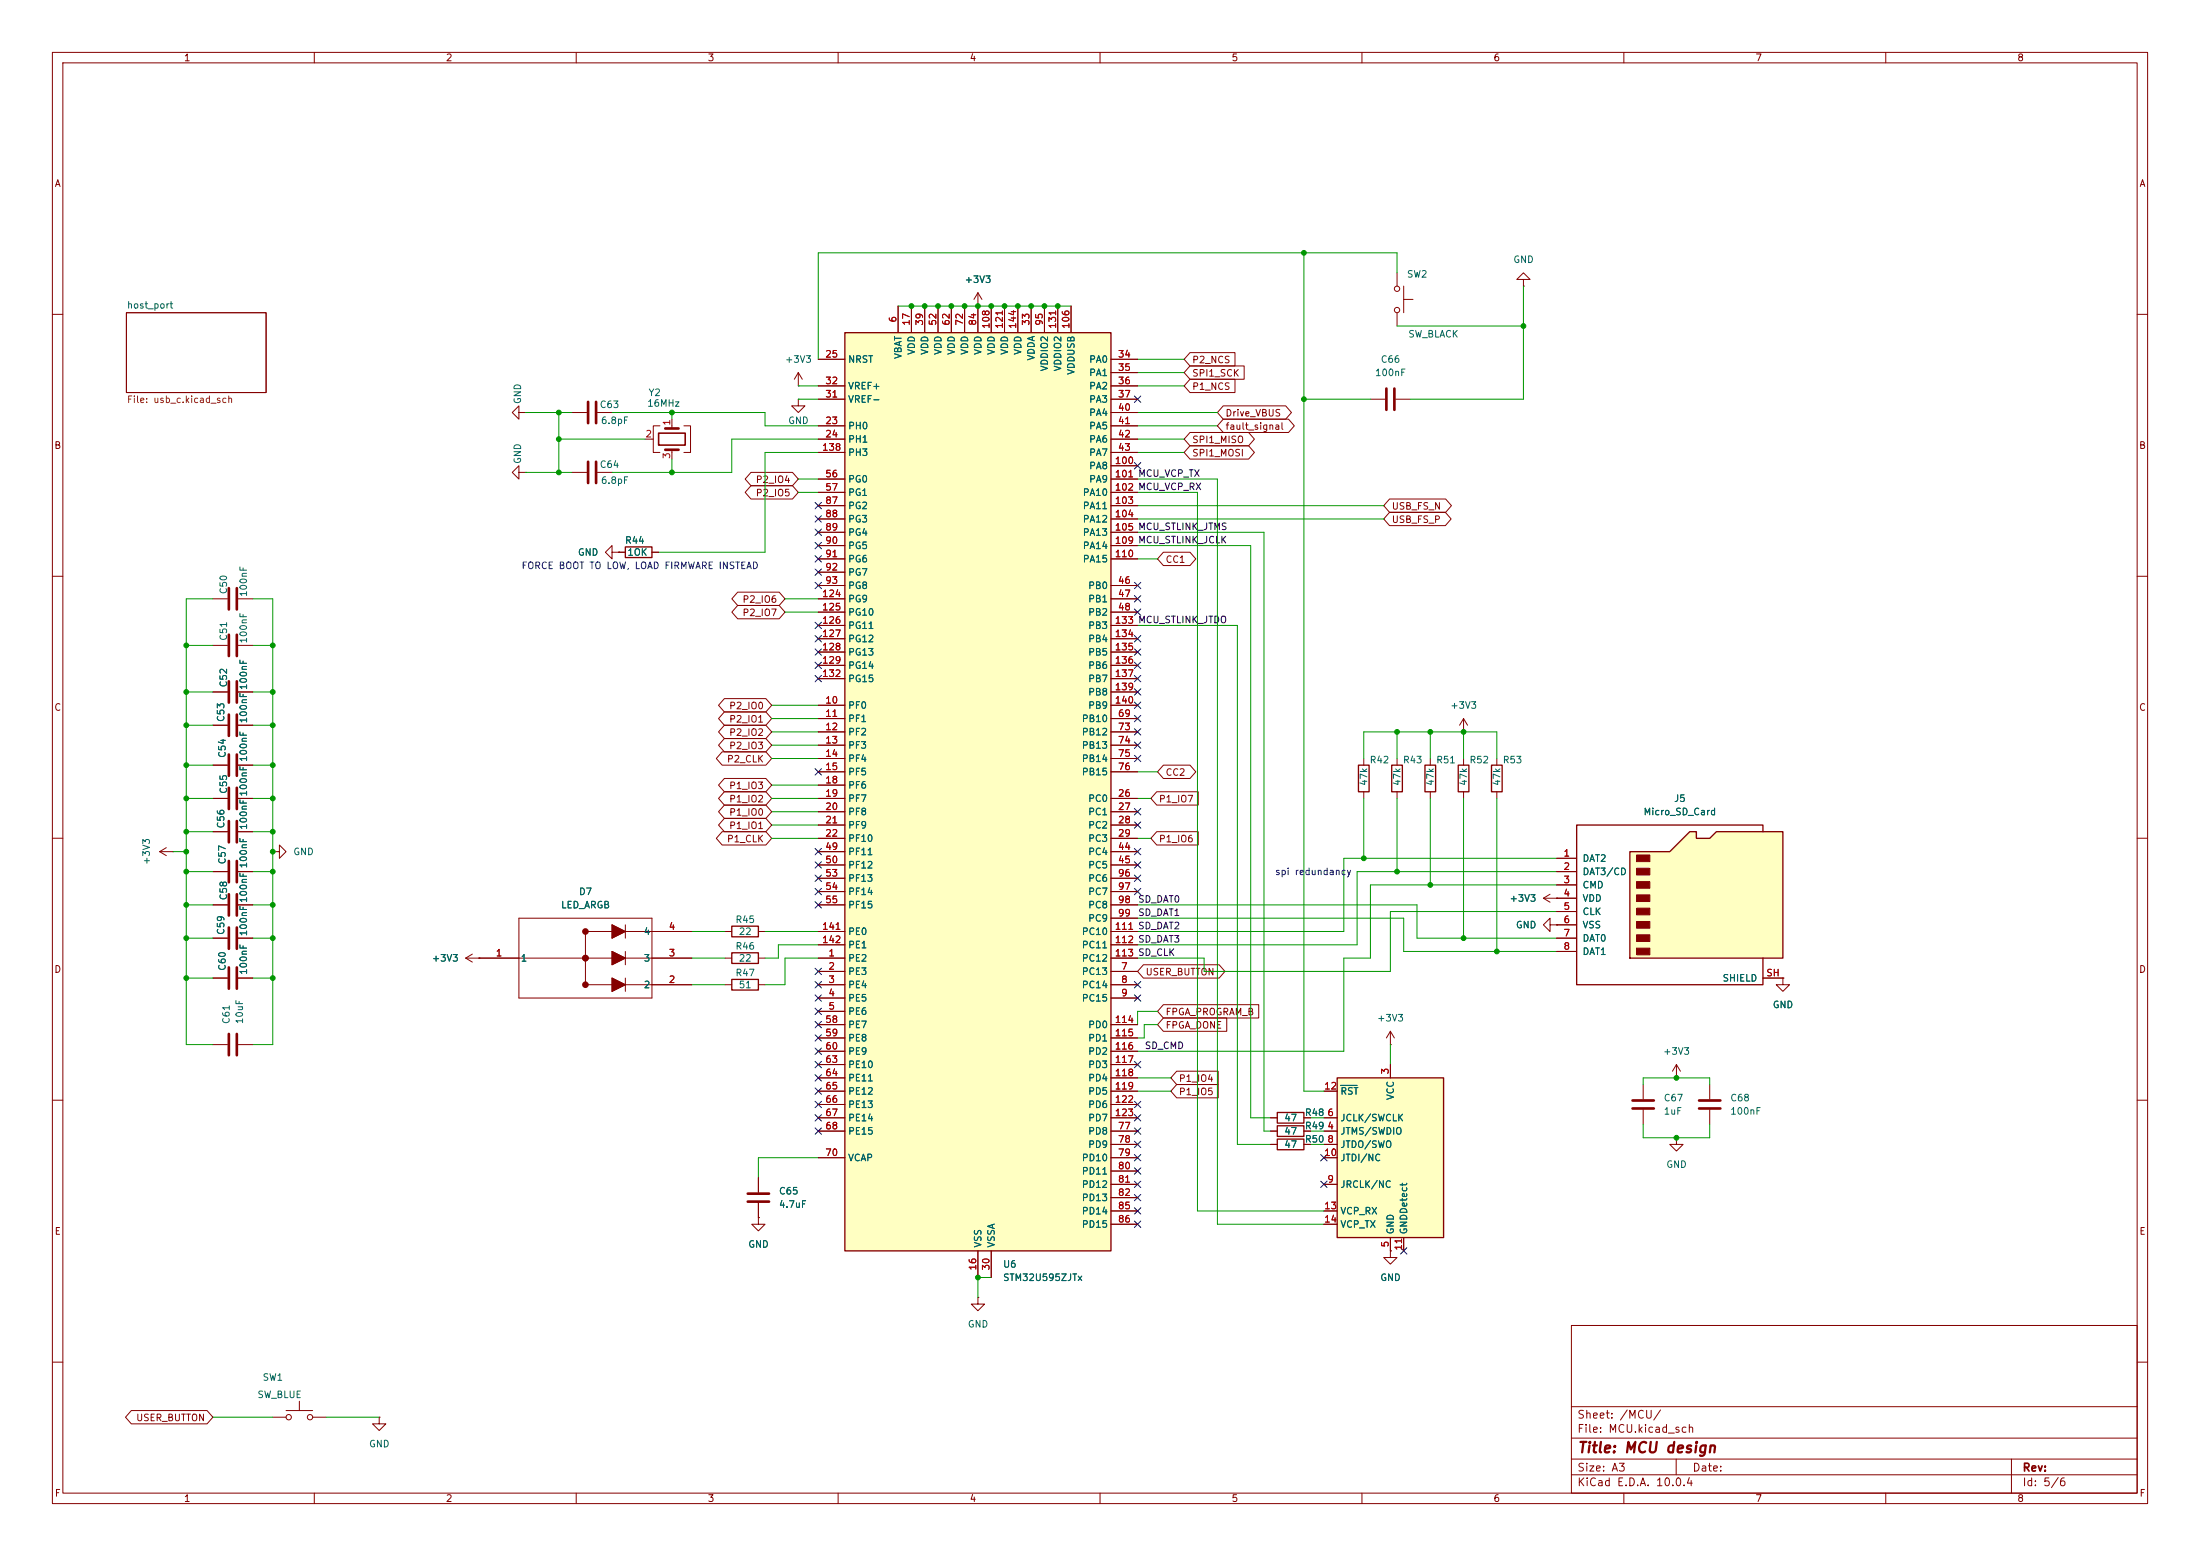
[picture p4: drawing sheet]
<svg xmlns="http://www.w3.org/2000/svg" width="420mm" height="297mm" viewBox="0 0 420 297" stroke-linecap="round" stroke-linejoin="round" font-family="sans-serif">
<g fill="none" stroke="#840000" stroke-width=".19">
<path d="M10 10h400v277h-400zM12 12h396v273h-396zM60 10v2M110 10v2M160 10v2M210 10v2M260 10v2M310 10v2M360 10v2M24.1 59.7h26.7v15.2h-26.7zM266.7 52.1v2.5M266.7 59.7v2.5"/>
<path d="M268 57.2h1.7M268 54.6v5.1M290.8 53.3h1.3l-1.3-1.2-1.2 1.2h1.2v1.3M290.8 54.6h.1M10 60h2M408 60h2M123.2 83.8h1.5M126 81.3h-1.3v5.1h1.3M128.3 80v1.8M128.3 85.9v1.7M130.6 81.3h1.2v5.1h-1.2M10 110h2"/>
<path d="M408 110h2M10 160h2M40.6 158.8h2.8M45.5 158.8h2.8M266.7 144.8v1.3M266.7 151.1v1.3M279.4 144.8v1.3M279.4 151.1v1.3M285.7 144.8v1.3M285.7 151.1v1.3M408 160h2M40.6 179.1h2.8"/>
<path d="M45.5 179.1h2.8M99.1 175.3h25.4v15.2h-25.4zM116.8 176.5l2.6 1.3-2.6 1.3zM119.4 176.5v2.6M132.1 177.8h-20.3v10.2h20.3M138.4 177.8h1.3M144.8 177.8h1.2M295.9 176.5v-1.2l-1.3 1.2 1.3 1.3v-1.3h1.3M297.2 176.5h.1M40.6 199.4h2.8M45.5 199.4h2.8M88.9 182.9l1.3 .7"/>
<path d="M88.9 182.9h43.2M90.2 182.1l-1.3 .8M91.4 182.9h.1M116.8 181.6l2.6 1.3-2.6 1.3zM116.8 186.7l2.6 1.3-2.6 1.2zM119.4 181.6v2.6M119.4 186.7v2.5M138.4 182.9h1.3M138.4 188h1.3M144.8 182.9h1.2M144.8 188h1.2M265.4 199.4h.1"/>
<path d="M265.4 196.9l-.7 1.2M265.4 196.9l.8 1.2M265.4 196.9v2.5M10 210h2M242.6 213.4h1.2M248.9 213.4h1.3M313.7 207v2.8M313.7 211.8v2.8M326.4 207v2.8M326.4 211.8v2.8M408 210h2M300 253h108v32h-108z"/>
<path d="M10 260h2M300 278.5h108M300 274.5h108M300 268.5h108M320 278.5v3M384 278.5v6.5M408 260h2M60 285v2M110 285v2M160 285v2M210 285v2M260 285v2"/>
<path d="M300 281.5h108M310 285v2M360 285v2"/>
<circle cx="266.7" cy="59.2" r=".51"/>
<circle cx="266.7" cy="55.1" r=".51"/>
</g>
<path d="M127 81.8h2.5M127 85.9h2.5M43.7 156.7v4.1M45.2 156.7v4.1M43.7 177v4.1M45.2 177v4.1M43.7 197.4v4M45.2 197.4v4M311.7 210.1h4M311.7 211.6h4M324.4 210.1h4M324.4 211.6h4" fill="none" stroke="#840000" stroke-width=".51"/>
<path d="M265.7 146.1h2v5h-2zM278.4 146.1h2v5h-2zM284.7 146.1h2.1v5h-2.1zM139.7 176.8h5.1v2h-5.1zM139.7 186.9h5.1v2.1h-5.1zM139.7 181.9h5.1v2h-5.1zM243.8 212.3h5.1v2.1h-5.1z" fill="none" stroke="#840000" stroke-width=".25"/>
<g fill="#840000" stroke="#840000" stroke-width=".51">
<circle cx="111.8" cy="177.8" r=".38"/>
<circle cx="111.8" cy="182.9" r=".38"/>
<circle cx="111.8" cy="188" r=".38"/>
</g>
<g fill="#840000" stroke="#840000" stroke-width=".19">
<path d="M116.8 176.5l2.6 1.3-2.6 1.3z"/>
<path d="M116.8 181.6l2.6 1.3-2.6 1.3z"/>
<path d="M116.8 186.7l2.6 1.3-2.6 1.2z"/>
</g>
<path d="M125.7 82.7h5.1v2.3h-5.1z" fill="none" stroke="#840000" stroke-width=".3"/>
<path d="M311.1 162.6h7.7l3.8-3.8h1.2v1.2h2.6l1.3-1.2h12.7v24.1h-29.3z" fill="#ffffc2"/>
<path d="M336.5 158.8v-1.3h-35.5v30.5h35.5v-5.1M311.1 162.6h7.7l3.8-3.8h1.2v1.2h2.6l1.3-1.2h12.7v24.1h-29.3zM243.8 214.9h5.1v2h-5.1zM243.8 217.4h5.1v2.1h-5.1z" fill="none" stroke="#840000" stroke-width=".25"/>
<g fill="#840000" stroke="#840000" stroke-width=".19">
<path d="M312.4 163.2h2.6v1.3h-2.6z"/>
<path d="M312.4 165.7h2.6v1.3h-2.6z"/>
<path d="M312.4 168.3h2.6v1.2h-2.6z"/>
<path d="M312.4 170.8h2.6v1.3h-2.6z"/>
<path d="M312.4 173.4h2.6v1.2h-2.6z"/>
<path d="M312.4 175.9h2.6v1.3h-2.6z"/>
<path d="M312.4 178.4h2.6v1.3h-2.6z"/>
<path d="M312.4 181h2.6v1.2h-2.6z"/>
</g>
<g fill="none" stroke="#840000" stroke-width=".19">
<path d="M40.6 152.4h2.8M45.5 152.4h2.8M40.6 166.4h2.8M40.6 172.7h2.8M45.5 166.4h2.8M45.5 172.7h2.8M52.1 162.6h1.2v-1.3l1.3 1.3-1.3 1.2v-1.2M52.1 162.6h.1M297.2 163.8h3.8M297.2 166.4h3.8M297.2 168.9h3.8M297.2 171.5h3.8"/>
<path d="M297.2 174h3.8M297.2 176.5h3.8M297.2 179.1h3.8M297.2 181.6h3.8M336.5 186.7h3.9M340.4 186.7v1.3h1.2l-1.2 1.2-1.3-1.2h1.3M340.4 186.7h.1M242.6 215.9h1.2M242.6 218.4h1.2M248.9 215.9h1.3M248.9 218.4h1.3M320 205.7h.1"/>
<path d="M320 217.2v1.2h1.3l-1.3 1.3-1.2-1.3h1.2M320 217.2h.1M320 203.2l-.7 1.3M320 203.2l.8 1.3M320 203.2v2.5"/>
</g>
<path d="M43.7 150.4v4M45.2 150.4v4M43.7 164.3v4.1M43.7 170.7v4.1M45.2 164.3v4.1M45.2 170.7v4.1" fill="none" stroke="#840000" stroke-width=".51"/>
<path d="M255.3 205.7h20.3v30.5h-20.3z" fill="#ffffc2"/>
<path d="M255.3 205.7h20.3v30.5h-20.3z" fill="none" stroke="#840000" stroke-width=".25"/>
<g fill="none" stroke="#840000" stroke-width=".19">
<path d="M186.7 58.4h.1M186.7 55.9l-.8 1.3M186.7 55.9l.8 1.3M186.7 55.9v2.5M30.5 162.6l1.2 .7M30.5 162.6h2.5M31.7 161.8l-1.2 .8M33 162.6h.1M294.6 171.5l1.3 .7M294.6 171.5h2.6M295.9 170.7l-1.3 .8M297.2 171.5h.1"/>
<path d="M40.6 186.7h2.8M45.5 186.7h2.8M252.7 215.9h2.6M252.7 213.4h2.6M252.7 218.4h2.6M252.7 208.3h2.6M265.4 203.2v2.5M252.7 226.1h2.6M252.7 221h2.6M252.7 231.1h2.6M252.7 233.7h2.6M265.4 238.8v1.2h1.3l-1.3 1.3-1.2-1.3h1.2"/>
<path d="M265.4 238.8h.1M265.4 236.2v2.6M268 236.2v2.6M186.7 247.6v1.3h1.3l-1.3 1.3-1.3-1.3h1.3M186.7 247.6h.1"/>
</g>
<path d="M255.9 207.2h3.2" fill="none" stroke="#006464" stroke-width=".19"/>
<path d="M43.7 184.7v4M45.2 184.7v4" fill="none" stroke="#840000" stroke-width=".51"/>
<path d="M161.3 63.5h50.8v175.3h-50.8z" fill="#ffffc2"/>
<path d="M161.3 63.5h50.8v175.3h-50.8zM119.4 104.4h5.1v2h-5.1zM259.3 146.1h2.1v5h-2.1zM272 146.1h2.1v5h-2.1z" fill="none" stroke="#840000" stroke-width=".25"/>
<g fill="none" stroke="#840000" stroke-width=".19">
<path d="M171.4 58.4v5.1M174 58.4v5.1M176.5 58.4v5.1M179.1 58.4v5.1M181.6 58.4v5.1M184.1 58.4v5.1M186.7 58.4h.1M186.7 58.4v5.1M189.2 58.4v5.1M191.8 58.4v5.1M194.3 58.4v5.1M196.8 58.4v5.1"/>
<path d="M199.4 58.4v5.1M201.9 58.4v5.1M204.5 58.4v5.1M99.1 78.7v-1.2l-1.3 1.2 1.3 1.3v-1.3h1.2M100.3 78.7h.1M109.2 78.7h2.8M114 78.7h2.8M152.4 73.7h.1M152.4 76.2v1.3h1.3l-1.3 1.2-1.3-1.2h1.3M152.4 76.2h.1M152.4 71.1l-.8 1.3M152.4 71.1l.8 1.3"/>
<path d="M152.4 71.1v2.6M156.2 68.6h5.1M156.2 76.2h5.1M156.2 73.7h5.1M212.1 68.6h5.1M212.1 76.2h5.1M212.1 73.7h5.1M212.1 71.1h5.1M212.1 78.7h5.1M227.2 69.8h10.3v2.6h-10.3l-1.1-1.3zM227.2 67.3h8.6v2.6h-8.6l-1.1-1.3zM227.2 72.4h8.6v2.5h-8.6l-1.1-1.2z"/>
<path d="M233.5 77.5h11.9l1.2 1.2-1.2 1.3h-11.9l-1.1-1.3zM261.6 76.2h2.8M266.4 76.2h2.8M99.1 90.2v-1.3l-1.3 1.3 1.3 1.2v-1.2h1.2M100.3 90.2h.1M109.2 90.2h2.8M114 90.2h2.8M143.4 92.7h7.9l1.1 1.3-1.1 1.3h-7.9l-1.1-1.3zM143.4 90.2h7.9l1.1 1.2-1.1 1.3h-7.9l-1.1-1.3zM156.2 81.3h5.1M156.2 83.8h5.1M156.2 86.4h5.1"/>
<path d="M156.2 91.4h5.1M156.2 94h5.1M156.2 96.5h5.1M156.2 99.1h5.1M212.1 81.3h5.1M212.1 83.8h5.1M212.1 86.4h5.1M212.1 91.4h5.1M212.1 94h5.1M212.1 96.5h5.1M212.1 99.1h5.1M212.1 88.9h5.1"/>
<path d="M227.2 82.5h11.2l1.1 1.3-1.1 1.3h-11.2l-1.1-1.3zM227.2 85.1h11.2l1.1 1.3-1.1 1.2h-11.2l-1.1-1.2zM233.5 80h12.5l1.1 1.3-1.1 1.3h-12.5l-1.1-1.3zM265.3 95.2h10.7l1.1 1.3-1.1 1.3h-10.7l-1.1-1.3zM265.3 97.8h10.6l1.1 1.3-1.1 1.2h-10.6l-1.1-1.2zM40.6 114.3h2.8M45.5 114.3h2.8M116.8 105.4v-1.3l-1.2 1.3 1.2 1.3v-1.3h1.3M118.1 105.4h.1M118.1 105.4h1.3M124.5 105.4h1.2M140.8 115.6h7.9l1.2 1.2-1.2 1.3h-7.9l-1.1-1.3z"/>
<path d="M140.8 113h7.9l1.2 1.3-1.2 1.3h-7.9l-1.1-1.3zM156.2 111.8h5.1M156.2 114.3h5.1M156.2 116.8h5.1M156.2 101.6h5.1M156.2 104.1h5.1M156.2 106.7h5.1M156.2 109.2h5.1M156.2 119.4h5.1M212.1 111.8h5.1M212.1 114.3h5.1M212.1 116.8h5.1"/>
<path d="M212.1 101.6h5.1M212.1 104.1h5.1M212.1 106.7h5.1M212.1 119.4h5.1M222.1 105.4h5.1l1.1 1.3-1.1 1.3h-5.1l-1.1-1.3zM40.6 132.1h2.8M40.6 123.2h2.8M40.6 138.4h2.8M45.5 132.1h2.8M45.5 123.2h2.8M45.5 138.4h2.8M138.3 135.9h7.9l1.1 1.3-1.1 1.2h-7.9l-1.1-1.2z"/>
<path d="M138.3 138.4h7.9l1.1 1.3-1.1 1.3h-7.9l-1.1-1.3zM138.3 133.3h7.9l1.1 1.3-1.1 1.3h-7.9l-1.1-1.3zM156.2 134.6h5.1M156.2 137.2h5.1M156.2 139.7h5.1M156.2 121.9h5.1M156.2 124.5h5.1M156.2 127h5.1M156.2 129.5h5.1M212.1 134.6h5.1M212.1 137.2h5.1M212.1 139.7h5.1"/>
<path d="M212.1 121.9h5.1M212.1 124.5h5.1M212.1 127h5.1M212.1 129.5h5.1M212.1 132.1h5.1M279.4 139.7h.1M279.4 137.2l-.8 1.2M279.4 137.2l.8 1.2M279.4 137.2v2.5M40.6 152.4h2.8M40.6 146.1h2.8M40.6 158.8h2.8"/>
<path d="M45.5 152.4h2.8M45.5 146.1h2.8M45.5 158.8h2.8M137.9 158.7h8.3l1.1 1.3-1.1 1.3h-8.3l-1.2-1.3zM137.9 143.5h8.3l1.1 1.3-1.1 1.3h-8.3l-1.2-1.3zM138.3 141h7.9l1.1 1.2-1.1 1.3h-7.9l-1.1-1.3zM138.3 156.2h7.9l1.1 1.3-1.1 1.3h-7.9l-1.1-1.3zM138.3 153.7h7.9l1.1 1.2-1.1 1.3h-7.9l-1.1-1.3zM138.3 148.6h7.9l1.1 1.3-1.1 1.2h-7.9l-1.1-1.2zM138.3 151.1h7.9l1.1 1.3-1.1 1.3h-7.9l-1.1-1.3zM156.2 142.2h5.1M156.2 144.8h5.1"/>
<path d="M156.2 147.3h5.1M156.2 149.9h5.1M156.2 152.4h5.1M156.2 154.9h5.1M156.2 157.5h5.1M212.1 142.2h5.1M212.1 144.8h5.1M212.1 147.3h5.1M212.1 152.4h5.1M212.1 154.9h5.1M212.1 157.5h5.1M220.8 151.1h7.9v2.6h-7.9l-1.1-1.3z"/>
<path d="M220.8 158.7h7.9v2.6h-7.9l-1.1-1.3zM222.1 146h5.1l1.1 1.3-1.1 1.3h-5.1l-1.1-1.3zM260.3 144.8v1.3M260.3 151.1v1.3M273 144.8v1.3M273 151.1v1.3M40.6 172.7h2.8M40.6 166.4h2.8M40.6 179.1h2.8M45.5 172.7h2.8M45.5 166.4h2.8M45.5 179.1h2.8"/>
<path d="M124.5 177.8h7.6M156.2 160h5.1M156.2 162.6h5.1M156.2 165.1h5.1M156.2 167.6h5.1M156.2 170.2h5.1M156.2 172.7h5.1M156.2 177.8h5.1M212.1 160h5.1M212.1 162.6h5.1M212.1 165.1h5.1M212.1 167.6h5.1"/>
<path d="M212.1 170.2h5.1M212.1 172.7h5.1M212.1 175.3h5.1M212.1 177.8h5.1M297.2 171.5h.1M297.2 176.5h.1M297.2 163.8h3.8M297.2 166.4h3.8M297.2 168.9h3.8M297.2 171.5h3.8M297.2 174h3.8M297.2 176.5h3.8"/>
<path d="M297.2 179.1h3.8M40.6 186.7h2.8M45.5 186.7h2.8M91.4 182.9h.1M91.4 182.9h7.7M124.5 182.9h7.6M124.5 188h7.6M156.2 182.9h5.1M156.2 185.4h5.1M156.2 188h5.1M156.2 190.5h5.1M156.2 193h5.1"/>
<path d="M156.2 195.6h5.1M156.2 198.1h5.1M156.2 180.3h5.1M212.1 182.9h5.1M212.1 185.4h5.1M212.1 188h5.1M212.1 190.5h5.1M212.1 195.6h5.1M212.1 198.1h5.1M212.1 180.3h5.1M218.3 184.1h14.4l1.1 1.3-1.1 1.3h-14.4l-1.1-1.3zM222.1 191.8h18.2v2.5h-18.2l-1.1-1.3z"/>
<path d="M222.1 194.3h12.1v2.6h-12.1l-1.1-1.3zM297.2 181.6h3.8M336.5 186.7h3.9M340.4 186.7h.1M156.2 200.7h5.1M156.2 203.2h5.1M156.2 205.7h5.1M156.2 208.3h5.1M156.2 210.8h5.1M156.2 213.4h5.1M156.2 215.9h5.1M212.1 200.7h5.1"/>
<path d="M212.1 203.2h5.1M212.1 205.7h5.1M212.1 208.3h5.1M212.1 210.8h5.1M212.1 213.4h5.1M212.1 215.9h5.1M212.1 218.4h5.1M224.6 207h8v2.6h-8l-1.1-1.3zM224.6 204.5h8v2.5h-8l-1.1-1.3zM242.6 213.4h1.2M242.6 215.9h1.2M242.6 218.4h1.2"/>
<path d="M248.9 213.4h1.3M248.9 215.9h1.3M248.9 218.4h1.3M252.7 208.3h2.6M252.7 213.4h2.6M252.7 215.9h2.6M252.7 218.4h2.6M265.4 203.2v2.5M144.8 232.4v1.3h1.2l-1.2 1.2-1.3-1.2h1.3M144.8 232.4h.1M144.8 224.8v2.8M144.8 229.6v2.8"/>
<path d="M156.2 221h5.1M186.7 238.8v5M189.2 238.8v5M212.1 221h5.1M212.1 223.5h5.1M212.1 226.1h5.1M212.1 228.6h5.1M212.1 231.1h5.1M212.1 233.7h5.1M252.7 221h2.6M252.7 226.1h2.6M252.7 231.1h2.6"/>
<path d="M252.7 233.7h2.6M265.4 238.8h.1M265.4 236.2v2.6M268 236.2v2.6M25.1 269.2h14.4l1.1 1.3-1.1 1.3h-14.4l-1.1-1.3zM52.1 270.5h2.5M54.6 269.2h5.1M57.1 267.5v1.7M59.7 270.5h2.5M72.4 270.5v1.3h1.3l-1.3 1.2-1.3-1.2h1.3M72.4 270.5h.1"/>
<circle cx="55.1" cy="270.5" r=".51"/>
<circle cx="59.2" cy="270.5" r=".51"/>
</g>
<g fill="none" stroke="#840000" stroke-width=".51">
<path d="M112.3 76.7v4.1M113.8 76.7v4.1M264.7 74.2v4M266.2 74.2v4M112.3 88.1v4.1M113.8 88.1v4.1M43.7 112.3v4M45.2 112.3v4M43.7 121.2v4M43.7 130v4.1M43.7 136.4v4.1M45.2 121.2v4"/>
<path d="M45.2 130v4.1M45.2 136.4v4.1M43.7 144v4.1M45.2 144v4.1M142.7 227.8h4.1M142.7 229.4h4.1"/>
</g>
<g fill="none" stroke="#009600" stroke-width=".19">
<path d="M171.4 58.4h33.1M248.9 48.3v160h3.8M266.7 52.1v-3.8h-110.5v20.3M290.8 54.6v21.6h-21.6M100.3 78.7h8.9M106.7 78.7v11.5M116.8 78.7h29.2v2.6h10.2M128.3 78.7v1.3M152.4 76.2h3.8M152.4 73.7h3.8M217.2 78.7h15.2M217.2 73.7h8.9"/>
<path d="M217.2 68.6h8.9M217.2 71.1h8.9M248.9 76.2h12.7M266.7 62.2h24.1M100.3 90.2h8.9M106.7 83.8h16.5M128.3 87.6v2.6M152.4 91.4h3.8M152.4 94h3.8M156.2 83.8h-16.5v6.4h-22.9M156.2 86.4h-10.2v19h-20.3M217.2 86.4h8.9"/>
<path d="M217.2 91.4h15.2v142.3h20.3M217.2 94h11.4v137.1h24.1M217.2 83.8h8.9M217.2 81.3h15.2M217.2 99.1h47M217.2 96.5h47M40.6 114.3h-5v85.1h5M48.3 114.3h3.8v85.1h-3.8M149.9 114.3h6.3M149.9 116.8h6.3M217.2 119.4h19v99h6.4M217.2 104.1h21.6v109.3h3.8"/>
<path d="M217.2 101.6h24.1v114.3h1.3M217.2 106.7h3.8M35.6 132.1h5M35.6 138.4h5M35.6 123.2h5M48.3 132.1h3.8M48.3 138.4h3.8M48.3 123.2h3.8M147.3 137.2h8.9M147.3 134.6h8.9M147.3 139.7h8.9M266.7 139.7v5.1"/>
<path d="M273 139.7v5.1M279.4 139.7v5.1M35.6 158.8h5M35.6 152.4h5M35.6 146.1h5M48.3 158.8h3.8M48.3 152.4h3.8M48.3 146.1h3.8M147.3 152.4h8.9M147.3 144.8h8.9M147.3 149.9h8.9M147.3 142.2h8.9"/>
<path d="M147.3 154.9h8.9M147.3 157.5h8.9M217.2 152.4h2.5M217.2 147.3h3.8M260.3 144.8v-5.1h25.4v5.1M260.3 152.4v11.4M266.7 152.4v14M273 152.4v16.5M279.4 152.4v26.7M285.7 152.4v29.2M33 162.6h2.6M35.6 179.1h5"/>
<path d="M35.6 172.7h5M35.6 166.4h5M48.3 179.1h3.8M48.3 172.7h3.8M48.3 166.4h3.8M132.1 177.8h6.3M146 177.8h10.2M147.3 160h8.9M217.2 172.7h53.3v6.4h26.7M217.2 160h2.5M217.2 175.3h50.8v6.3h29.2M297.2 174h-31.8v11.4h-35.5v-2.5h-12.7"/>
<path d="M297.2 168.9h-35.6v14h-5.1v17.8h-39.3M297.2 166.4h-38.1v13.9h-41.9M297.2 163.8h-40.7v14h-39.3M35.6 186.7h5M48.3 186.7h3.8M132.1 182.9h6.3M132.1 188h6.3M156.2 180.3h-7.6v2.6h-2.6M156.2 182.9h-6.3v5.1h-3.9M221 195.6h-2.6v2.5h-1.2M221 193h-3.8v2.6M265.4 199.4v3.8"/>
<path d="M217.2 205.7h6.3M217.2 208.3h6.3M250.2 218.4h2.5M250.2 215.9h2.5M250.2 213.4h2.5M313.7 207v-1.3h12.7v1.3M313.7 214.6v2.6h12.7v-2.6M156.2 221h-11.4v3.8M189.2 243.8h-2.5v3.8M40.6 270.5h11.5M62.2 270.5h10.2"/>
</g>
<g fill="none" stroke="#000084" stroke-width=".19">
<path d="M216.6 75.6l1.2 1.2M217.8 75.6l-1.2 1.2M155.6 95.9l1.2 1.2M155.6 98.5l1.2 1.2M156.8 95.9l-1.2 1.2M156.8 98.5l-1.2 1.2M216.6 88.3l1.2 1.2M217.8 88.3l-1.2 1.2M155.6 118.8l1.2 1.2M155.6 111.2l1.2 1.2M155.6 103.5l1.2 1.2M155.6 101l1.2 1.2"/>
<path d="M155.6 106.1l1.2 1.2M155.6 108.6l1.2 1.2M156.8 118.8l-1.2 1.2M156.8 111.2l-1.2 1.2M156.8 103.5l-1.2 1.2M156.8 101l-1.2 1.2M156.8 106.1l-1.2 1.2M156.8 108.6l-1.2 1.2M216.6 111.2l1.2 1.2M216.6 116.2l1.2 1.2M216.6 113.7l1.2 1.2M217.8 111.2l-1.2 1.2"/>
<path d="M217.8 116.2l-1.2 1.2M217.8 113.7l-1.2 1.2M155.6 128.9l1.2 1.2M155.6 123.9l1.2 1.2M155.6 126.4l1.2 1.2M155.6 121.3l1.2 1.2M156.8 128.9l-1.2 1.2M156.8 123.9l-1.2 1.2M156.8 126.4l-1.2 1.2M156.8 121.3l-1.2 1.2M216.6 121.3l1.2 1.2M216.6 123.9l1.2 1.2"/>
<path d="M216.6 131.5l1.2 1.2M216.6 126.4l1.2 1.2M216.6 128.9l1.2 1.2M216.6 136.6l1.2 1.2M216.6 139.1l1.2 1.2M216.6 134l1.2 1.2M217.8 121.3l-1.2 1.2M217.8 123.9l-1.2 1.2M217.8 131.5l-1.2 1.2M217.8 126.4l-1.2 1.2M217.8 128.9l-1.2 1.2M217.8 136.6l-1.2 1.2"/>
<path d="M217.8 139.1l-1.2 1.2M217.8 134l-1.2 1.2M155.6 146.7l1.2 1.2M156.8 146.7l-1.2 1.2M216.6 154.3l1.2 1.2M216.6 156.9l1.2 1.2M216.6 141.6l1.2 1.2M216.6 144.2l1.2 1.2M217.8 154.3l-1.2 1.2M217.8 156.9l-1.2 1.2M217.8 141.6l-1.2 1.2M217.8 144.2l-1.2 1.2"/>
<path d="M155.6 167l1.2 1.2M155.6 162l1.2 1.2M155.6 172.1l1.2 1.2M155.6 169.6l1.2 1.2M155.6 164.5l1.2 1.2M156.8 167l-1.2 1.2M156.8 162l-1.2 1.2M156.8 172.1l-1.2 1.2M156.8 169.6l-1.2 1.2M156.8 164.5l-1.2 1.2M216.6 162l1.2 1.2M216.6 169.6l1.2 1.2"/>
<path d="M216.6 167l1.2 1.2M216.6 164.5l1.2 1.2M217.8 162l-1.2 1.2M217.8 169.6l-1.2 1.2M217.8 167l-1.2 1.2M217.8 164.5l-1.2 1.2M155.6 184.8l1.2 1.2M155.6 187.4l1.2 1.2M155.6 195l1.2 1.2M155.6 192.4l1.2 1.2M155.6 189.9l1.2 1.2M155.6 197.5l1.2 1.2"/>
<path d="M156.8 187.4l-1.2 1.2M156.8 184.8l-1.2 1.2M156.8 189.9l-1.2 1.2M156.8 197.5l-1.2 1.2M156.8 195l-1.2 1.2M156.8 192.4l-1.2 1.2M216.6 189.9l1.2 1.2M216.6 187.4l1.2 1.2M217.8 189.9l-1.2 1.2M217.8 187.4l-1.2 1.2M155.6 215.3l1.2 1.2M155.6 210.2l1.2 1.2"/>
<path d="M155.6 212.8l1.2 1.2M155.6 207.7l1.2 1.2M155.6 205.1l1.2 1.2M155.6 202.6l1.2 1.2M155.6 200.1l1.2 1.2M156.8 215.3l-1.2 1.2M156.8 210.2l-1.2 1.2M156.8 212.8l-1.2 1.2M156.8 207.7l-1.2 1.2M156.8 202.6l-1.2 1.2M156.8 205.1l-1.2 1.2M156.8 200.1l-1.2 1.2"/>
<path d="M216.6 202.6l1.2 1.2M216.6 210.2l1.2 1.2M216.6 215.3l1.2 1.2M216.6 217.8l1.2 1.2M216.6 212.8l1.2 1.2M217.8 202.6l-1.2 1.2M217.8 210.2l-1.2 1.2M217.8 215.3l-1.2 1.2M217.8 217.8l-1.2 1.2M217.8 212.8l-1.2 1.2M216.6 228l1.2 1.2M216.6 225.5l1.2 1.2"/>
<path d="M216.6 230.5l1.2 1.2M216.6 233.1l1.2 1.2M216.6 222.9l1.2 1.2M216.6 220.4l1.2 1.2M217.8 228l-1.2 1.2M217.8 225.5l-1.2 1.2M217.8 230.5l-1.2 1.2M217.8 233.1l-1.2 1.2M217.8 222.9l-1.2 1.2M217.8 220.4l-1.2 1.2M252.1 220.4l1.2 1.2M252.1 225.5l1.2 1.2"/>
<path d="M253.3 220.4l-1.2 1.2M253.3 225.5l-1.2 1.2M267.4 238.2l1.2 1.2M268.6 238.2l-1.2 1.2"/>
</g>
<path d="M255.9 207.2h3.2" fill="none" stroke="#006464" stroke-width=".19"/>
<g fill="#009600" stroke="#009600" stroke-width=".19">
<circle cx="248.9" cy="76.2" r=".46"/>
<circle cx="248.9" cy="48.3" r=".46"/>
<circle cx="290.8" cy="62.2" r=".46"/>
<circle cx="266.7" cy="166.4" r=".46"/>
<circle cx="279.4" cy="179.1" r=".46"/>
<circle cx="273" cy="168.9" r=".46"/>
<circle cx="320" cy="205.7" r=".46"/>
<circle cx="320" cy="217.2" r=".46"/>
<circle cx="285.7" cy="181.6" r=".46"/>
<circle cx="279.4" cy="139.7" r=".46"/>
<circle cx="273" cy="139.7" r=".46"/>
<circle cx="260.3" cy="163.8" r=".46"/>
<circle cx="266.7" cy="139.7" r=".46"/>
<circle cx="179.1" cy="58.4" r=".46"/>
<circle cx="181.6" cy="58.4" r=".46"/>
<circle cx="184.1" cy="58.4" r=".46"/>
<circle cx="199.4" cy="58.4" r=".46"/>
<circle cx="194.3" cy="58.4" r=".46"/>
<circle cx="196.8" cy="58.4" r=".46"/>
<circle cx="201.9" cy="58.4" r=".46"/>
<circle cx="191.8" cy="58.4" r=".46"/>
<circle cx="186.7" cy="58.4" r=".46"/>
<circle cx="189.2" cy="58.4" r=".46"/>
<circle cx="174" cy="58.4" r=".46"/>
<circle cx="176.5" cy="58.4" r=".46"/>
<circle cx="186.7" cy="243.8" r=".46"/>
<circle cx="52.1" cy="138.4" r=".46"/>
<circle cx="106.7" cy="78.7" r=".46"/>
<circle cx="106.7" cy="83.8" r=".46"/>
<circle cx="106.7" cy="90.2" r=".46"/>
<circle cx="35.6" cy="123.2" r=".46"/>
<circle cx="35.6" cy="132.1" r=".46"/>
<circle cx="52.1" cy="146.1" r=".46"/>
<circle cx="52.1" cy="152.4" r=".46"/>
<circle cx="52.1" cy="132.1" r=".46"/>
<circle cx="52.1" cy="158.8" r=".46"/>
<circle cx="35.6" cy="138.4" r=".46"/>
<circle cx="52.1" cy="123.2" r=".46"/>
<circle cx="128.3" cy="90.2" r=".46"/>
<circle cx="128.3" cy="78.7" r=".46"/>
<circle cx="35.6" cy="146.1" r=".46"/>
<circle cx="35.6" cy="152.4" r=".46"/>
<circle cx="35.6" cy="172.7" r=".46"/>
<circle cx="35.6" cy="166.4" r=".46"/>
<circle cx="52.1" cy="162.6" r=".46"/>
<circle cx="52.1" cy="166.4" r=".46"/>
<circle cx="52.1" cy="172.7" r=".46"/>
<circle cx="35.6" cy="162.6" r=".46"/>
<circle cx="35.6" cy="158.8" r=".46"/>
<circle cx="35.6" cy="179.1" r=".46"/>
<circle cx="35.6" cy="186.7" r=".46"/>
<circle cx="52.1" cy="186.7" r=".46"/>
<circle cx="52.1" cy="179.1" r=".46"/>
</g>
<text font-size="2" fill="#840000" x="301" y="277.8">Title: MCU design</text>
<g font-size="1.5" fill="#840000">
<text x="301" y="273.8">File: MCU.kicad_sch</text>
<text x="301" y="271.1">Sheet: /MCU/</text>
<text x="301" y="281.2">Size: A3</text>
<text x="323" y="281.2">Date:</text>
<text x="386" y="281.2">Rev:</text>
<text x="301" y="284">KiCad E.D.A. 10.0.4</text>
<text x="386" y="284">Id: 5/6</text>
</g>
<g font-size="1.3" fill="#840000">
<text x="35" y="12">1</text>
<text x="85" y="12">2</text>
<text x="135" y="12">3</text>
<text x="185" y="12">4</text>
<text x="235" y="12">5</text>
<text x="285" y="12">6</text>
<text x="335" y="12">7</text>
<text x="385" y="12">8</text>
<text x="10.3" y="36">A</text>
<text x="408.3" y="36">A</text>
<text x="227.5" y="69.6">P2_NCS</text>
<text x="227.5" y="72.2">SPI1_SCK</text>
<text x="227.5" y="74.7">P1_NCS</text>
<text x="233.8" y="82.3">fault_signal</text>
<text x="233.8" y="79.8">Drive_VBUS</text>
<text x="10.3" y="86">B</text>
<text x="227.5" y="84.9">SPI1_MISO</text>
<text x="227.5" y="87.4">SPI1_MOSI</text>
<text x="408.2" y="86">B</text>
<text x="144.2" y="95">P2_IO5</text>
<text x="144.2" y="92.5">P2_IO4</text>
<text x="265.6" y="97.6">USB_FS_N</text>
<text x="265.6" y="100.1">USB_FS_P</text>
<text x="222.4" y="107.7">CC1</text>
<text x="141.6" y="117.9">P2_IO7</text>
<text x="141.6" y="115.4">P2_IO6</text>
<text x="10.3" y="136">C</text>
<text x="139.1" y="135.7">P2_IO0</text>
<text x="408.2" y="136">C</text>
<text x="139.1" y="143.3">P2_IO3</text>
<text x="139.1" y="138.2">P2_IO1</text>
<text x="139.1" y="140.8">P2_IO2</text>
<text x="138.7" y="145.8">P2_CLK</text>
<text x="222.4" y="148.4">CC2</text>
<text x="139.1" y="150.9">P1_IO3</text>
<text x="139.1" y="153.5">P1_IO2</text>
<text x="221.1" y="153.5">P1_IO7</text>
<text x="138.7" y="161.1">P1_CLK</text>
<text x="139.1" y="158.5">P1_IO1</text>
<text x="139.1" y="156">P1_IO0</text>
<text x="221.1" y="161.1">P1_IO6</text>
<text x="10.3" y="186">D</text>
<text x="408.2" y="186">D</text>
<text x="218.6" y="186.5">USER_BUTTON</text>
<text x="222.4" y="194.1">FPGA_PROGRAM_B</text>
<text x="222.4" y="196.6">FPGA_DONE</text>
<text x="224.9" y="209.3">P1_IO5</text>
<text x="224.9" y="206.8">P1_IO4</text>
<text x="10.3" y="236">E</text>
<text x="408.3" y="236">E</text>
<text x="25.9" y="271.6">USER_BUTTON</text>
<text x="10.3" y="286">F</text>
<text x="35" y="287">1</text>
<text x="85" y="287">2</text>
<text x="135" y="287">3</text>
<text x="185" y="287">4</text>
<text x="235" y="287">5</text>
<text x="285" y="287">6</text>
<text x="335" y="287">7</text>
<text x="385" y="287">8</text>
<text x="408.3" y="286">F</text>
</g>
<g font-size="1.3" fill="#006464">
<text x="268.5" y="53.3">SW2</text>
<text x="288.8" y="50.5">GND</text>
<text x="24.1" y="59.2">host_port</text>
<text x="184" y="54.3">+3V3</text>
<text x="268.7" y="64.7">SW_BLACK</text>
<text x="149.8" y="69.6">+3V3</text>
<text x="161.8" y="69.6">NRST</text>
<text x="172.4" y="68.6" transform="rotate(-90 172.4 68.6)">VBAT</text>
<text x="175" y="67.8" transform="rotate(-90 175 67.8)">VDD</text>
<text x="177.5" y="67.8" transform="rotate(-90 177.5 67.8)">VDD</text>
<text x="180" y="67.8" transform="rotate(-90 180 67.8)">VDD</text>
<text x="182.6" y="67.8" transform="rotate(-90 182.6 67.8)">VDD</text>
<text x="185.1" y="67.8" transform="rotate(-90 185.1 67.8)">VDD</text>
<text x="187.7" y="67.8" transform="rotate(-90 187.7 67.8)">VDD</text>
<text x="190.2" y="67.8" transform="rotate(-90 190.2 67.8)">VDD</text>
<text x="192.7" y="67.8" transform="rotate(-90 192.7 67.8)">VDD</text>
<text x="195.3" y="67.8" transform="rotate(-90 195.3 67.8)">VDD</text>
<text x="197.8" y="68.9" transform="rotate(-90 197.8 68.9)">VDDA</text>
<text x="200.4" y="71" transform="rotate(-90 200.4 71)">VDDIO2</text>
<text x="202.9" y="71" transform="rotate(-90 202.9 71)">VDDIO2</text>
<text x="205.4" y="71.6" transform="rotate(-90 205.4 71.6)">VDDUSB</text>
<text x="207.8" y="69.6">PA0</text>
<text x="263.5" y="69.6">C66</text>
<text x="99.8" y="77.2" transform="rotate(-90 99.8 77.2)">GND</text>
<text x="123.5" y="77.9">16MHz</text>
<text x="123.7" y="75.9">Y2</text>
<text x="161.8" y="77.2">VREF-</text>
<text x="161.8" y="74.6">VREF+</text>
<text x="207.8" y="72.1">PA1</text>
<text x="207.8" y="74.6">PA2</text>
<text x="207.8" y="77.2">PA3</text>
<text x="262.4" y="72.1">100nF</text>
<text x="114.4" y="78.2">C63</text>
<text x="114.6" y="81.2">6.8pF</text>
<text x="150.4" y="81.2">GND</text>
<text x="161.8" y="82.3">PH0</text>
<text x="207.8" y="79.7">PA4</text>
<text x="207.8" y="82.3">PA5</text>
<text x="99.8" y="88.7" transform="rotate(-90 99.8 88.7)">GND</text>
<text x="114.4" y="89.6">C64</text>
<text x="161.8" y="84.8">PH1</text>
<text x="161.8" y="87.3">PH3</text>
<text x="207.8" y="84.8">PA6</text>
<text x="207.8" y="87.3">PA7</text>
<text x="207.8" y="89.9">PA8</text>
<text x="114.6" y="92.7">6.8pF</text>
<text x="161.8" y="92.4">PG0</text>
<text x="161.8" y="95">PG1</text>
<text x="206.6" y="95">PA10</text>
<text x="207.8" y="92.4">PA9</text>
<text x="161.8" y="97.5">PG2</text>
<text x="161.8" y="100">PG3</text>
<text x="206.6" y="97.5">PA11</text>
<text x="206.6" y="100">PA12</text>
<text x="110.2" y="106.4">GND</text>
<text x="119.2" y="104.1">R44</text>
<text x="119.7" y="106.4">1OK</text>
<text x="161.8" y="102.6">PG4</text>
<text x="161.8" y="105.1">PG5</text>
<text x="161.8" y="107.7">PG6</text>
<text x="206.6" y="102.6">PA13</text>
<text x="206.6" y="105.1">PA14</text>
<text x="206.6" y="107.7">PA15</text>
<text x="43.6" y="113.5" transform="rotate(-90 43.6 113.5)">C50</text>
<text x="161.8" y="110.2">PG7</text>
<text x="161.8" y="112.7">PG8</text>
<text x="207.6" y="112.7">PB0</text>
<text x="47.5" y="114" transform="rotate(-90 47.5 114)">100nF</text>
<text x="161.8" y="115.3">PG9</text>
<text x="161.8" y="117.8">PG10</text>
<text x="207.6" y="115.3">PB1</text>
<text x="207.6" y="117.8">PB2</text>
<text x="43.6" y="122.4" transform="rotate(-90 43.6 122.4)">C51</text>
<text x="47.5" y="122.9" transform="rotate(-90 47.5 122.9)">100nF</text>
<text x="161.8" y="120.4">PG11</text>
<text x="161.8" y="122.9">PG12</text>
<text x="161.8" y="125.4">PG13</text>
<text x="207.6" y="120.4">PB3</text>
<text x="207.6" y="122.9">PB4</text>
<text x="207.6" y="125.4">PB5</text>
<text x="43.6" y="131.3" transform="rotate(-90 43.6 131.3)">C52</text>
<text x="47.5" y="131.8" transform="rotate(-90 47.5 131.8)">100nF</text>
<text x="161.8" y="128">PG14</text>
<text x="161.8" y="130.5">PG15</text>
<text x="207.6" y="128">PB6</text>
<text x="207.6" y="130.5">PB7</text>
<text x="43.1" y="137.9" transform="rotate(-90 43.1 137.9)">C53</text>
<text x="161.8" y="135.6">PF0</text>
<text x="207.6" y="133.1">PB8</text>
<text x="207.6" y="135.6">PB9</text>
<text x="276.8" y="135.6">+3V3</text>
<text x="47.5" y="138.2" transform="rotate(-90 47.5 138.2)">100nF</text>
<text x="161.8" y="138.1">PF1</text>
<text x="161.8" y="140.7">PF2</text>
<text x="161.8" y="143.2">PF3</text>
<text x="206.4" y="138.1">PB10</text>
<text x="206.4" y="140.7">PB12</text>
<text x="206.4" y="143.2">PB13</text>
<text x="43.4" y="144.8" transform="rotate(-90 43.4 144.8)">C54</text>
<text x="47.5" y="145.5" transform="rotate(-90 47.5 145.5)">100nF</text>
<text x="161.8" y="145.8">PF4</text>
<text x="161.8" y="148.3">PF5</text>
<text x="206.4" y="145.8">PB14</text>
<text x="206.4" y="148.3">PB15</text>
<text x="261.4" y="146">R42</text>
<text x="267.7" y="146">R43</text>
<text x="274.1" y="146">R51</text>
<text x="280.4" y="146">R52</text>
<text x="286.8" y="146">R53</text>
<text x="43.6" y="151.6" transform="rotate(-90 43.6 151.6)">C55</text>
<text x="47.5" y="152.1" transform="rotate(-90 47.5 152.1)">100nF</text>
<text x="161.8" y="150.8">PF6</text>
<text x="161.8" y="153.4">PF7</text>
<text x="161.8" y="155.9">PF8</text>
<text x="207.6" y="153.4">PC0</text>
<text x="207.6" y="155.9">PC1</text>
<text x="261.3" y="150.1" transform="rotate(-90 261.3 150.1)">47k</text>
<text x="267.7" y="150.1" transform="rotate(-90 267.7 150.1)">47k</text>
<text x="274" y="150.1" transform="rotate(-90 274 150.1)">47k</text>
<text x="280.4" y="150.1" transform="rotate(-90 280.4 150.1)">47k</text>
<text x="286.7" y="150.1" transform="rotate(-90 286.7 150.1)">47k</text>
<text x="313.6" y="155.9">Micro_SD_Card</text>
<text x="319.5" y="153.4">J5</text>
<text x="43.1" y="158.2" transform="rotate(-90 43.1 158.2)">C56</text>
<text x="47.5" y="158.5" transform="rotate(-90 47.5 158.5)">100nF</text>
<text x="161.8" y="158.5">PF9</text>
<text x="161.8" y="161">PF10</text>
<text x="207.6" y="158.5">PC2</text>
<text x="207.6" y="161">PC3</text>
<text x="28.9" y="165.2" transform="rotate(-90 28.9 165.2)">+3V3</text>
<text x="43.4" y="165.1" transform="rotate(-90 43.4 165.1)">C57</text>
<text x="47.5" y="165.9" transform="rotate(-90 47.5 165.9)">100nF</text>
<text x="55.9" y="163.5">GND</text>
<text x="161.8" y="163.5">PF11</text>
<text x="161.8" y="166.1">PF12</text>
<text x="207.6" y="163.5">PC4</text>
<text x="207.6" y="166.1">PC5</text>
<text x="302" y="164.8">DAT2</text>
<text x="302" y="167.3">DAT3/CD</text>
<text x="43.6" y="171.9" transform="rotate(-90 43.6 171.9)">C58</text>
<text x="47.5" y="172.5" transform="rotate(-90 47.5 172.5)">100nF</text>
<text x="107" y="173.7">LED_ARGB</text>
<text x="110.4" y="171.2">D7</text>
<text x="161.8" y="168.6">PF13</text>
<text x="161.8" y="171.2">PF14</text>
<text x="161.8" y="173.7">PF15</text>
<text x="207.6" y="168.6">PC6</text>
<text x="207.6" y="171.2">PC7</text>
<text x="207.6" y="173.7">PC8</text>
<text x="288.1" y="172.4">+3V3</text>
<text x="302" y="169.9">CMD</text>
<text x="302" y="172.4">VDD</text>
<text x="43.1" y="178.6" transform="rotate(-90 43.1 178.6)">C59</text>
<text x="47.5" y="178.8" transform="rotate(-90 47.5 178.8)">100nF</text>
<text x="122.8" y="178.8">4</text>
<text x="140.3" y="176.5">R45</text>
<text x="140.9" y="178.8">22</text>
<text x="161.8" y="178.8">PE0</text>
<text x="206.4" y="178.8">PC10</text>
<text x="207.6" y="176.2">PC9</text>
<text x="289.3" y="177.5">GND</text>
<text x="302" y="175">CLK</text>
<text x="302" y="177.5">VSS</text>
<text x="43.4" y="185.4" transform="rotate(-90 43.4 185.4)">C60</text>
<text x="82.3" y="183.9">+3V3</text>
<text x="99.3" y="183.9">1</text>
<text x="122.8" y="183.9">3</text>
<text x="140.3" y="181.6">R46</text>
<text x="140.9" y="183.9">22</text>
<text x="161.8" y="183.9">PE2</text>
<text x="161.8" y="181.3">PE1</text>
<text x="206.4" y="181.3">PC11</text>
<text x="206.4" y="183.9">PC12</text>
<text x="302" y="180">DAT0</text>
<text x="302" y="182.6">DAT1</text>
<text x="47.5" y="186.2" transform="rotate(-90 47.5 186.2)">100nF</text>
<text x="122.8" y="188.9">2</text>
<text x="140.3" y="186.6">R47</text>
<text x="140.9" y="188.9">51</text>
<text x="161.8" y="186.4">PE3</text>
<text x="161.8" y="188.9">PE4</text>
<text x="161.8" y="191.5">PE5</text>
<text x="206.4" y="186.4">PC13</text>
<text x="206.4" y="188.9">PC14</text>
<text x="206.4" y="191.5">PC15</text>
<text x="328.7" y="187.7">SHIELD</text>
<text x="44.2" y="195.6" transform="rotate(-90 44.2 195.6)">C61</text>
<text x="46.7" y="195.6" transform="rotate(-90 46.7 195.6)">10uF</text>
<text x="161.8" y="194">PE6</text>
<text x="161.8" y="196.6">PE7</text>
<text x="207.6" y="196.6">PD0</text>
<text x="262.8" y="195.3">+3V3</text>
<text x="338.3" y="192.7">GND</text>
<text x="161.8" y="199.1">PE8</text>
<text x="161.8" y="201.6">PE9</text>
<text x="207.6" y="199.1">PD1</text>
<text x="207.6" y="201.6">PD2</text>
<text x="317.4" y="201.6">+3V3</text>
<text x="161.8" y="204.2">PE10</text>
<text x="161.8" y="206.7">PE11</text>
<text x="161.8" y="209.3">PE12</text>
<text x="207.6" y="204.2">PD3</text>
<text x="207.6" y="206.7">PD4</text>
<text x="207.6" y="209.3">PD5</text>
<text x="255.8" y="209.3">RST</text>
<text x="161.8" y="211.8">PE13</text>
<text x="161.8" y="214.3">PE14</text>
<text x="207.6" y="211.8">PD6</text>
<text x="207.6" y="214.3">PD7</text>
<text x="245.1" y="214.3">47</text>
<text x="249" y="213.3">R48</text>
<text x="249" y="215.9">R49</text>
<text x="255.8" y="214.3">JCLK/SWCLK</text>
<text x="266.4" y="210.1" transform="rotate(-90 266.4 210.1)">VCC</text>
<text x="317.5" y="213.1">1uF</text>
<text x="317.5" y="210.5">C67</text>
<text x="330.2" y="213.1">100nF</text>
<text x="330.2" y="210.5">C68</text>
<text x="161.8" y="216.9">PE15</text>
<text x="161.8" y="222">VCAP</text>
<text x="206.4" y="222">PD10</text>
<text x="207.6" y="216.9">PD8</text>
<text x="207.6" y="219.4">PD9</text>
<text x="245.1" y="216.9">47</text>
<text x="245.1" y="219.4">47</text>
<text x="249" y="218.4">R50</text>
<text x="255.8" y="216.9">JTMS/SWDIO</text>
<text x="255.8" y="219.4">JTDO/SWO</text>
<text x="255.8" y="222">JTDI/NC</text>
<text x="206.4" y="224.5">PD11</text>
<text x="206.4" y="227">PD12</text>
<text x="255.8" y="227">JRCLK/NC</text>
<text x="318" y="223.2">GND</text>
<text x="148.6" y="228.3">C65</text>
<text x="148.6" y="230.8">4.7uF</text>
<text x="206.4" y="229.6">PD13</text>
<text x="206.4" y="232.1">PD14</text>
<text x="255.8" y="232.1">VCP_RX</text>
<text x="142.7" y="238.5">GND</text>
<text x="187.7" y="238.3" transform="rotate(-90 187.7 238.3)">VSS</text>
<text x="190.2" y="238.3" transform="rotate(-90 190.2 238.3)">VSSA</text>
<text x="206.4" y="234.7">PD15</text>
<text x="255.8" y="234.7">VCP_TX</text>
<text x="266.4" y="235.7" transform="rotate(-90 266.4 235.7)">GND</text>
<text x="268.9" y="235.7" transform="rotate(-90 268.9 235.7)">GNDDetect</text>
<text x="191.4" y="244.8">STM32U595ZJTx</text>
<text x="191.4" y="242.3">U6</text>
<text x="263.4" y="244.8">GND</text>
<text x="184.7" y="253.7">GND</text>
<text x="50" y="263.9">SW1</text>
<text x="49" y="267.2">SW_BLUE</text>
<text x="70.4" y="276.6">GND</text>
</g>
<g font-size="1.3" fill="#a90000">
<text x="171.4" y="61.7" transform="rotate(-90 171.4 61.7)">6</text>
<text x="174" y="62.3" transform="rotate(-90 174 62.3)">17</text>
<text x="176.5" y="62.3" transform="rotate(-90 176.5 62.3)">39</text>
<text x="179" y="62.3" transform="rotate(-90 179 62.3)">52</text>
<text x="181.6" y="62.3" transform="rotate(-90 181.6 62.3)">62</text>
<text x="184.1" y="62.3" transform="rotate(-90 184.1 62.3)">72</text>
<text x="186.7" y="62.3" transform="rotate(-90 186.7 62.3)">84</text>
<text x="189.2" y="62.9" transform="rotate(-90 189.2 62.9)">108</text>
<text x="191.7" y="62.9" transform="rotate(-90 191.7 62.9)">121</text>
<text x="194.3" y="62.9" transform="rotate(-90 194.3 62.9)">144</text>
<text x="196.8" y="62.3" transform="rotate(-90 196.8 62.3)">33</text>
<text x="199.4" y="62.3" transform="rotate(-90 199.4 62.3)">95</text>
<text x="201.9" y="62.9" transform="rotate(-90 201.9 62.9)">131</text>
<text x="204.4" y="62.9" transform="rotate(-90 204.4 62.9)">106</text>
<text x="157.4" y="68.6">25</text>
<text x="213.3" y="68.6">34</text>
<text x="213.3" y="71.1">35</text>
<text x="157.4" y="76.2">31</text>
<text x="157.4" y="73.6">32</text>
<text x="213.3" y="73.6">36</text>
<text x="213.3" y="76.2">37</text>
<text x="123.1" y="83.8">2</text>
<text x="128.2" y="81.4" transform="rotate(-90 128.2 81.4)">1</text>
<text x="157.4" y="81.3">23</text>
<text x="157.4" y="83.8">24</text>
<text x="213.3" y="78.7">40</text>
<text x="213.3" y="81.3">41</text>
<text x="213.3" y="83.8">42</text>
<text x="128.2" y="87.7" transform="rotate(-90 128.2 87.7)">3</text>
<text x="156.8" y="86.3">138</text>
<text x="212.7" y="88.9">100</text>
<text x="213.3" y="86.3">43</text>
<text x="157.4" y="91.4">56</text>
<text x="157.4" y="94">57</text>
<text x="212.7" y="91.4">101 MCU_VCP_TX</text>
<text x="212.7" y="94">102 MCU_VCP_RX</text>
<text x="212.7" y="91.4">101</text>
<text x="212.7" y="94">102</text>
<text x="157.4" y="96.5">87</text>
<text x="157.4" y="99">88</text>
<text x="157.4" y="101.6">89</text>
<text x="212.7" y="96.5">103</text>
<text x="212.7" y="99">104</text>
<text x="212.7" y="101.6">105 MCU_STLINK_JTMS</text>
<text x="212.7" y="101.6">105</text>
<text x="157.4" y="104.1">90</text>
<text x="157.4" y="106.7">91</text>
<text x="212.7" y="104.1">109 MCU_STLINK_JCLK</text>
<text x="212.7" y="106.7">110</text>
<text x="212.7" y="104.1">109</text>
<text x="157.4" y="109.2">92</text>
<text x="157.4" y="111.7">93</text>
<text x="213.3" y="111.7">46</text>
<text x="156.8" y="114.3">124</text>
<text x="156.8" y="116.8">125</text>
<text x="156.8" y="119.4">126</text>
<text x="212.7" y="119.4">133 MCU_STLINK_JTDO</text>
<text x="212.7" y="119.4">133</text>
<text x="213.3" y="114.3">47</text>
<text x="213.3" y="116.8">48</text>
<text x="156.8" y="121.9">127</text>
<text x="156.8" y="124.4">128</text>
<text x="212.7" y="121.9">134</text>
<text x="212.7" y="124.4">135</text>
<text x="156.8" y="127">129</text>
<text x="156.8" y="129.5">132</text>
<text x="212.7" y="127">136</text>
<text x="212.7" y="129.5">137</text>
<text x="157.4" y="134.6">10</text>
<text x="157.4" y="137.1">11</text>
<text x="212.7" y="132.1">139</text>
<text x="212.7" y="134.6">140</text>
<text x="213.3" y="137.1">69</text>
<text x="157.4" y="139.7">12</text>
<text x="157.4" y="142.2">13</text>
<text x="213.3" y="139.7">73</text>
<text x="213.3" y="142.2">74</text>
<text x="157.4" y="144.8">14</text>
<text x="157.4" y="147.3">15</text>
<text x="157.4" y="149.8">18</text>
<text x="213.3" y="144.8">75</text>
<text x="213.3" y="147.3">76</text>
<text x="157.4" y="152.4">19</text>
<text x="157.4" y="154.9">20</text>
<text x="213.3" y="152.4">26</text>
<text x="213.3" y="154.9">27</text>
<text x="157.4" y="157.5">21</text>
<text x="157.4" y="160">22</text>
<text x="213.3" y="157.5">28</text>
<text x="213.3" y="160">29</text>
<text x="157.4" y="162.5">49</text>
<text x="157.4" y="165.1">50</text>
<text x="157.4" y="167.6">53</text>
<text x="213.3" y="162.5">44</text>
<text x="213.3" y="165.1">45</text>
<text x="213.3" y="167.6">96</text>
<text x="298.4" y="163.8">1</text>
<text x="298.4" y="166.3">2</text>
<text x="157.4" y="170.2">54</text>
<text x="157.4" y="172.7">55</text>
<text x="213.3" y="170.2">97</text>
<text x="213.3" y="172.7">98</text>
<text x="298.4" y="168.9">3</text>
<text x="298.4" y="171.4">4</text>
<text x="298.4" y="174">5</text>
<text x="127.6" y="177.8">4</text>
<text x="156.8" y="177.8">141</text>
<text x="212.7" y="177.8">111 SD_DAT2</text>
<text x="212.7" y="177.8">111</text>
<text x="213.3" y="175.2">99</text>
<text x="298.4" y="176.5">6</text>
<text x="298.4" y="179">7</text>
<text x="94.5" y="182.9">1</text>
<text x="127.6" y="182.9">3</text>
<text x="156.8" y="180.3">142</text>
<text x="158" y="182.9">1</text>
<text x="158" y="185.4">2</text>
<text x="212.7" y="180.3">112 SD_DAT3</text>
<text x="212.7" y="182.9">113 SD_CLK</text>
<text x="212.7" y="180.3">112</text>
<text x="212.7" y="182.9">113</text>
<text x="213.9" y="185.4">7</text>
<text x="298.4" y="181.6">8</text>
<text x="127.6" y="187.9">2</text>
<text x="158" y="187.9">3</text>
<text x="158" y="190.5">4</text>
<text x="213.9" y="187.9">8</text>
<text x="213.9" y="190.5">9</text>
<text x="337.1" y="186.7">SH</text>
<text x="157.4" y="195.6">58</text>
<text x="158" y="193">5</text>
<text x="212.7" y="195.6">114</text>
<text x="157.4" y="198.1">59</text>
<text x="157.4" y="200.6">60</text>
<text x="157.4" y="203.2">63</text>
<text x="212.7" y="198.1">115</text>
<text x="212.7" y="200.6">116</text>
<text x="212.7" y="203.2">117</text>
<text x="157.4" y="205.7">64</text>
<text x="157.4" y="208.3">65</text>
<text x="212.7" y="205.7">118</text>
<text x="212.7" y="208.3">119</text>
<text x="252.7" y="208.3">12</text>
<text x="265.4" y="205.2" transform="rotate(-90 265.4 205.2)">3</text>
<text x="157.4" y="210.8">66</text>
<text x="157.4" y="213.3">67</text>
<text x="157.4" y="215.9">68</text>
<text x="212.7" y="210.8">122</text>
<text x="212.7" y="213.3">123</text>
<text x="213.3" y="215.9">77</text>
<text x="253.3" y="215.9">4</text>
<text x="253.3" y="213.3">6</text>
<text x="157.4" y="221">70</text>
<text x="213.3" y="218.4">78</text>
<text x="213.3" y="221">79</text>
<text x="252.7" y="221">10</text>
<text x="253.3" y="218.4">8</text>
<text x="213.3" y="223.5">80</text>
<text x="213.3" y="226">81</text>
<text x="253.3" y="226">9</text>
<text x="213.3" y="228.6">82</text>
<text x="213.3" y="231.1">85</text>
<text x="213.3" y="233.7">86</text>
<text x="252.7" y="231.1">13</text>
<text x="252.7" y="233.7">14</text>
<text x="265.4" y="238.2" transform="rotate(-90 265.4 238.2)">5</text>
<text x="267.9" y="238.8" transform="rotate(-90 267.9 238.8)">11</text>
<text x="186.7" y="242.6" transform="rotate(-90 186.7 242.6)">16</text>
<text x="189.2" y="242.6" transform="rotate(-90 189.2 242.6)">30</text>
</g>
<text font-size="1.3" fill="#725600" x="24.1" y="77.2">File: usb_c.kicad_sch</text>
<g font-size="1.3" fill="#0000c2">
<text x="99.5" y="108.9">FORCE BOOT TO LOW, LOAD FIRMWARE INSTEAD</text>
<text x="243.3" y="167.3">spi redundancy</text>
</g>
<g font-size="1.3" fill="#0f0f0f">
<text x="217.2" y="172.6">SD_DAT0</text>
<text x="217.2" y="175.1">SD_DAT1</text>
<text x="218.4" y="200.5">SD_CMD</text>
</g>
</svg>
